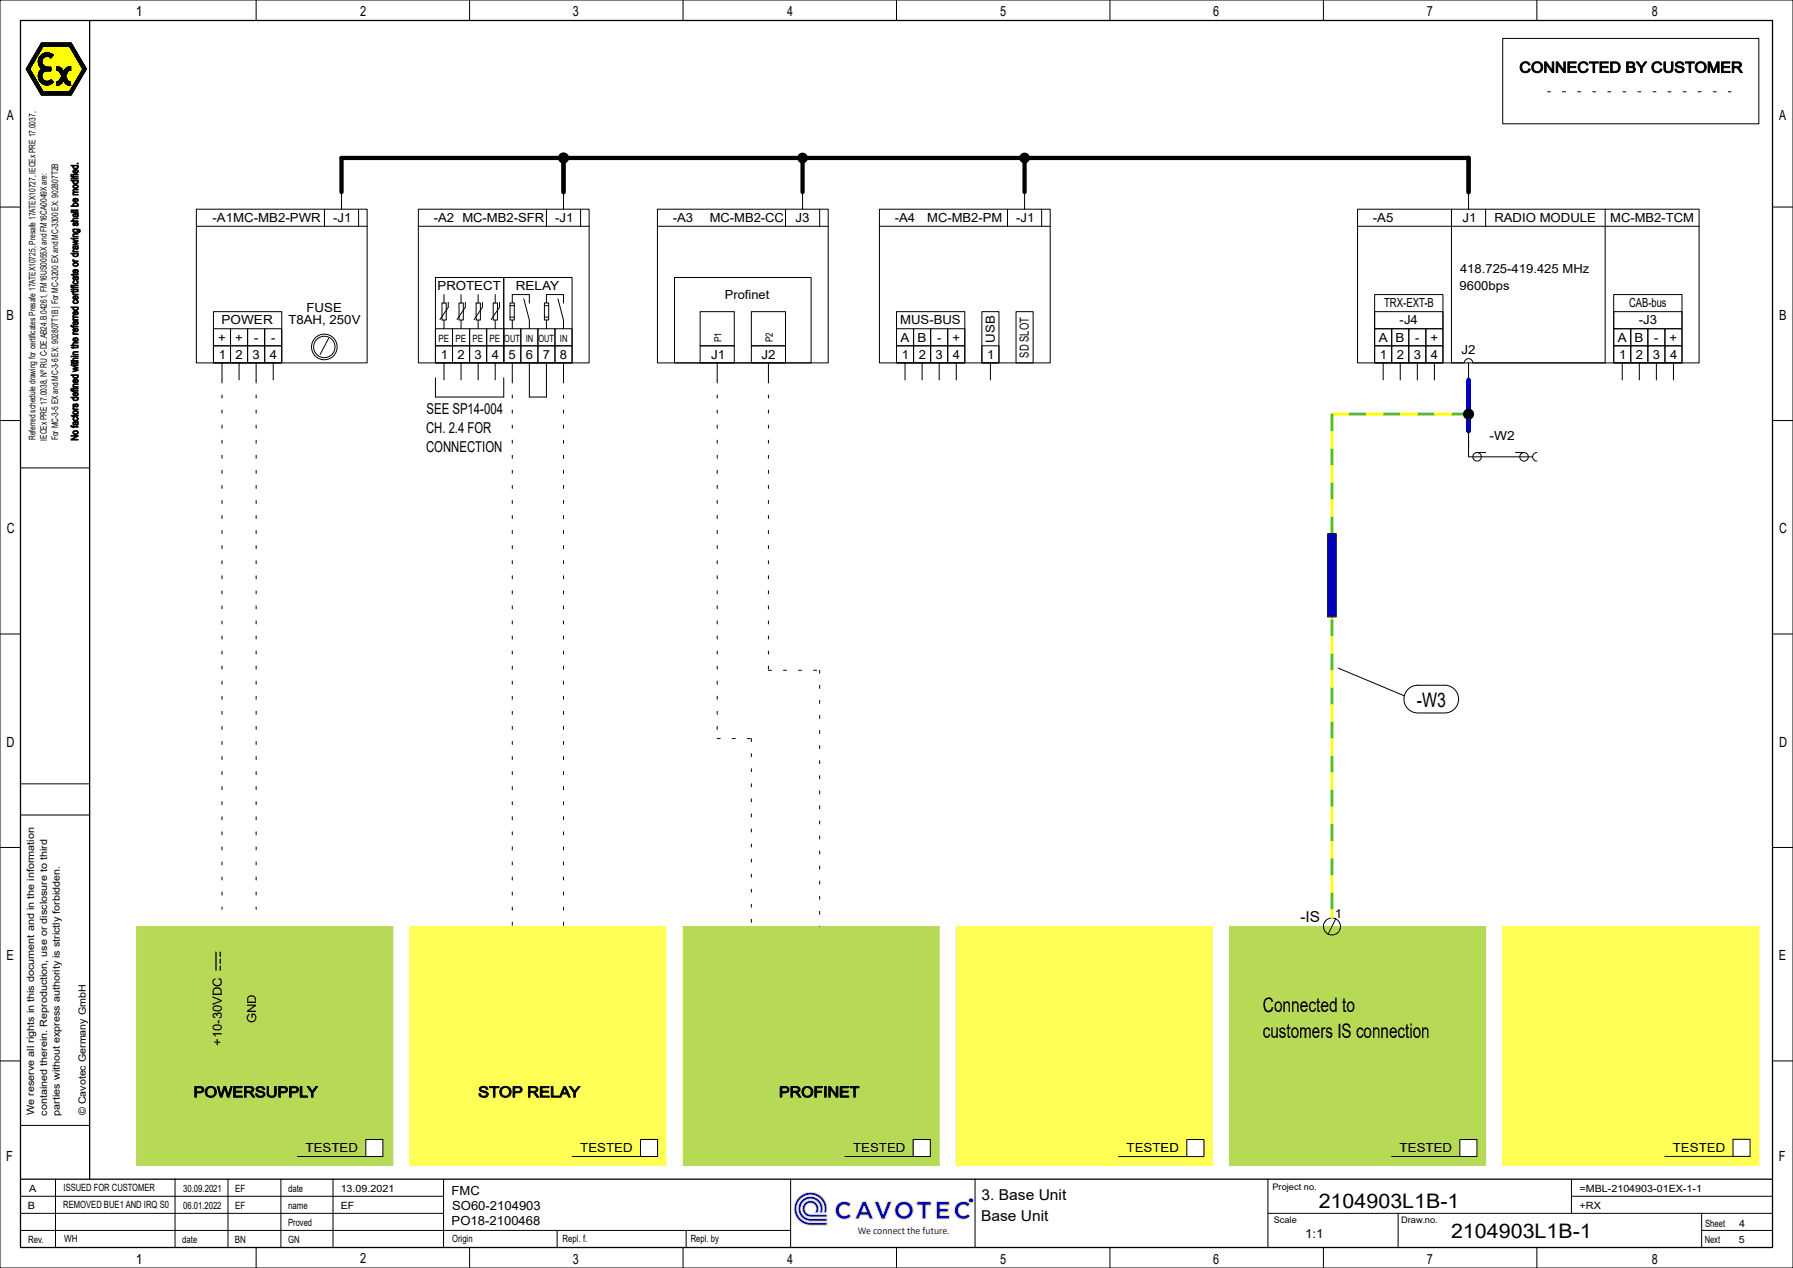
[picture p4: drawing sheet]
<svg xmlns="http://www.w3.org/2000/svg" width="420mm" height="297mm" viewBox="0 0 420 297" stroke-linecap="round" stroke-linejoin="round" font-family="sans-serif">
<g fill="#b6da55" stroke="#b6da55" stroke-width=".23">
<path d="M32 217h60v56h-60z" fill-rule="evenodd"/>
<path d="M160 217h60v56h-60z" fill-rule="evenodd"/>
<path d="M288 217h60v56h-60z" fill-rule="evenodd"/>
</g>
<g fill="#ff5" stroke="#ff5" stroke-width=".23">
<path d="M96 217h60v56h-60z" fill-rule="evenodd"/>
<path d="M224 217h60v56h-60z" fill-rule="evenodd"/>
<path d="M352 217h60v56h-60z" fill-rule="evenodd"/>
</g>
<path d="M85.7 266.9h4v4h-4z" fill-rule="evenodd" fill="#fff" stroke="#000" stroke-width=".23"/>
<path d="M69.7 270.9h16.3" fill="none" stroke="#000" stroke-width=".23"/>
<path d="M150 266.9h4v4h-4z" fill-rule="evenodd" fill="#fff" stroke="#000" stroke-width=".23"/>
<path d="M134 270.9h16" fill="none" stroke="#000" stroke-width=".23"/>
<path d="M213.9 266.9h4v4h-4z" fill-rule="evenodd" fill="#fff" stroke="#000" stroke-width=".23"/>
<path d="M197.9 270.9h16" fill="none" stroke="#000" stroke-width=".23"/>
<path d="M278 266.9h4v4h-4z" fill-rule="evenodd" fill="#fff" stroke="#000" stroke-width=".23"/>
<path d="M262 270.9h16" fill="none" stroke="#000" stroke-width=".23"/>
<path d="M342 266.9h4v4h-4z" fill-rule="evenodd" fill="#fff" stroke="#000" stroke-width=".23"/>
<path d="M326 270.9h16" fill="none" stroke="#000" stroke-width=".23"/>
<path d="M405.9 266.9h4v4h-4z" fill-rule="evenodd" fill="#fff" stroke="#000" stroke-width=".23"/>
<path d="M389.9 270.9h16" fill="none" stroke="#000" stroke-width=".23"/>
<g fill="#000080" stroke="#e0e0e0" stroke-width=".23">
<path d="M202 281.4h.9l1.7 4.1h-.9l-.4-.9h-1.7l-.4 .9h-.9z" fill-rule="evenodd"/>
<path d="M196.4 281.9a2.29 2.29 0 0 1 3 .1l-.6 .7a1.26 1.26 0 0 0-1.8-.1 1.26 1.26 0 0 0 0 1.8 1.26 1.26 0 0 0 1.8-.1l.6 .6a2.13 2.13 0 0 1-3.1 .1 2.13 2.13 0 0 1 .1-3.1z" fill-rule="evenodd"/>
<circle cx="211.8" cy="283.5" r="2.14"/>
</g>
<path d="M202.4 282.5l.6 1.3h-1.1z" fill="#fff" stroke="#e0e0e0" stroke-width=".23"/>
<g fill="#000080" stroke="#e0e0e0" stroke-width=".23">
<path d="M204.8 281.5h1l1.1 2.8 1-2.8h1l-1.7 4h-.7z" fill-rule="evenodd"/>
<path d="M214.8 281.5h3.3v.8h-1.2v3.2h-.9v-3.2h-1.2z" fill-rule="evenodd"/>
<path d="M219.3 281.5h3.1v.8h-2.2v.8h1.9v.8h-1.9v.8h2.2v.8h-3.1z" fill-rule="evenodd"/>
</g>
<circle cx="211.7" cy="283.5" r="1.26" fill="#fff" stroke="#e0e0e0" stroke-width=".23"/>
<g fill="#000080" stroke="#e0e0e0" stroke-width=".23">
<path d="M224.3 281.9a2.29 2.29 0 0 1 3 .1l-.6 .7a1.26 1.26 0 0 0-1.8-.1 1.26 1.26 0 0 0 0 1.8 1.26 1.26 0 0 0 1.8-.1l.6 .6a2.13 2.13 0 0 1-3.1 .1 2.13 2.13 0 0 1 .1-3.1z" fill-rule="evenodd"/>
<path d="M188.5 281.7a1.95 1.95 0 0 1 2.5-.1 1.95 1.95 0 0 1 .5 2.5h-.8a1.3 1.3 0 0 0-.1-2.1 1.3 1.3 0 0 0-2 .8 1.3 1.3 0 0 0 1.3 1.6h3.9v.7h-3.9a1.95 1.95 0 0 1-1.8-1.2 1.95 1.95 0 0 1 .4-2.2z" fill-rule="evenodd"/>
<path d="M187.9 281a2.92 2.92 0 0 1 3.6-.3 2.92 2.92 0 0 1 1.1 3.4h-.7a2.28 2.28 0 0 0-1.4-3.2 2.28 2.28 0 0 0-2.9 1.9 2.28 2.28 0 0 0 2.3 2.6h3.9v.6h-3.9a2.92 2.92 0 0 1-2.8-1.8 2.92 2.92 0 0 1 .8-3.2z" fill-rule="evenodd"/>
<path d="M187.2 280.3a3.9 3.9 0 0 1 4.7-.5 3.9 3.9 0 0 1 1.7 4.3h-.7a3.2 3.2 0 0 0-2.4-4.1 3.2 3.2 0 0 0-3.8 2.8 3.2 3.2 0 0 0 3.2 3.5h3.9v.7h-3.9a3.9 3.9 0 0 1-3.6-2.5 3.9 3.9 0 0 1 .9-4.2z" fill-rule="evenodd"/>
</g>
<path d="M4.8 4.8h410.4v287.4h-410.4zM21 4.8v271.4M50.6 223v4.2M51.6 226.3v.9M51.6 224.6v1M51.6 223v1M4.8 276.2h410.4" fill="none" stroke="#000" stroke-width=".3"/>
<g fill="none" stroke="#000" stroke-width=".23">
<path d="M0 0h420v297h-420zM60 0v4.8M110 0v4.8M160 0v4.8M210 0v4.8M260 0v4.8M310 0v4.8M352 9h60v20h-60zM360 0v4.8M0 48.5h4.8M46 49h40v36h-40zM46 53h40"/>
<path d="M76 49v4M80 45v4M84 49v4M206 49h40v36h-40zM206 53h40M236 49v4M240 45v4M244 49v4M318 49h80v36h-80zM318 53h80M340 49v36h3a1 1 0 0 1 1-1 1 1 0 0 1 1 1h31v-36M344 45v4"/>
<path d="M348 49v4M415.2 48.5h4.8M50 73h16v12h-16zM50 77h4v4h-4zM54 77h4v4h-4zM58 77h4v4h-4zM62 77h4v4h-4zM77 79.3l-2 3.7M210 73h16v12h-16zM210 77h4v4h-4zM214 77h4v4h-4zM218 77h4v4h-4z"/>
<path d="M222 77h4v4h-4zM230 73h4v12h-4zM238 73h4v12h-4zM322 69h16v16h-16zM322 73h16v4h-16zM322 77h4v4h-4zM326 77h4v4h-4zM330 77h4v4h-4zM334 77h4v4h-4zM378 69h16v16h-16zM378 73h16v4h-16zM378 77h4v4h-4z"/>
<path d="M382 77h4v4h-4zM386 77h4v4h-4zM390 77h4v4h-4zM0 98.5h4.8M50 81h4v4h-4zM52 85v4M54 81h4v4h-4zM56 85v4M58 81h4v4h-4zM60 85v4M62 81h4v4h-4zM64 85v4"/>
<path d="M102 88.5v4.5h16v-4.5M210 81h4v4h-4zM212 85v4M214 81h4v4h-4zM216 85v4M218 81h4v4h-4zM220 85v4M222 81h4v4h-4zM224 85v4M230 81h4v4h-4zM232 85v4M322 81h4v4h-4z"/>
<path d="M324 85v4M326 81h4v4h-4zM328 85v4M330 81h4v4h-4zM332 85v4M334 81h4v4h-4zM336 85v4M344 85v4M378 81h4v4h-4zM380 85v4M382 81h4v4h-4zM384 85v4"/>
<path d="M386 81h4v4h-4zM388 85v4M390 81h4v4h-4zM392 85v4M415.2 98.5h4.8M4.8 109.6h16.2M0 148.5h4.8M313.5 156.5l15.5 6.5M415.2 148.5h4.7M0 198.5h4.8M4.8 190.9h16.2M4.8 183.6h16.2"/>
<path d="M415.2 198.5h4.8M0 248.5h4.8M415.2 248.5h4.8M4.8 263.6h16.2M13 276.2v15.8M41 276.1v16M53.4 276.2v16M65.8 276.2v16M78 276.2v16M103.9 276.2v16M185.2 276.2v16M228.4 276.2v16"/>
<path d="M297 276.2v16M368.1 276.2v8M4.8 284.2h99.1M4.8 288.2h180.4M4.8 280.2h99.1M60 292.2v4.8M110 292.2v4.8M130.5 288.2v4M160 292.2v4.8M160.7 288.2v4M210 292.2v4.8M260 292.2v4.8"/>
<path d="M297 284.2h118.2M310 292.2v4.8M327.5 284.2v8M360 292.2v4.8M368.1 280.2h47.1M398.6 284.2v8M398.6 288.2h16.6"/>
<circle cx="76" cy="81.3" r="3"/>
<circle cx="76" cy="81.3" r="2.51"/>
</g>
<path d="M362.5 21.5h43M52 89v124M60 89v124M168 89v84M180 89v68M192 157v60M176 173v44" fill="none" stroke="#000" stroke-width=".23" stroke-dasharray=".7 2.8"/>
<path d="M344 89v12" fill="none" stroke="#00f" stroke-width="1.1"/>
<path d="M80 37v8M132 37h212M188 37v8M240 37v8" fill="none" stroke="#000" stroke-width="1"/>
<path d="M344 37v8" fill="none" stroke="#000" stroke-width="1.1"/>
<g fill="none" stroke="#00b600" stroke-width=".23">
<path d="M316 97h4M316 97.1h4M316 96.9h4M316 96.8h4M316 97.2h4M324 97h4M324 97.1h4M324 96.9h4M324 96.8h4M324 97.2h4M332 97h4M332 97.1h4"/>
<path d="M332 96.9h4M332 96.8h4M332 97.2h4M340 97h4M340 97.1h4M340 96.9h4M340 96.8h4M340 97.2h4"/>
</g>
<g fill="none" stroke="#ff0" stroke-width=".23">
<path d="M312 97h4M312 97.1h4M312 96.9h4M312 96.8h4M312 97.2h4M320 97h4M320 97.1h4M320 96.9h4M320 96.8h4M320 97.2h4M328 97h4M328 97.1h4"/>
<path d="M328 96.9h4M328 96.8h4M328 97.2h4M336 97h4M336 97.1h4M336 96.9h4M336 96.8h4M336 97.2h4"/>
</g>
<path d="M158 65h32v20h-32z" fill-rule="evenodd" fill="#fff" stroke="#000" stroke-width=".23"/>
<g fill="none" stroke="#000" stroke-width=".23">
<path d="M6.1 16.2l3.6 6.1M6.5 16.8l.6-.5-.6 .6M6.9 17.6l.6-.6-.5 .6M7 16.2l-.5 .5M7 16.1l-.6 .6M7 16.2l-.5 .6M7 17.7l.5-.6-.5 .6M7.1 16.4l-.5 .6 .6-.5M7.2 16.5l-.6 .5M7.2 15.8l-.8 .8M7.2 16.6l-.5 .5M7.2 16.6l-.5 .6"/>
<path d="M7.3 15.7l-.9 .9M7.3 16.7l-.6 .5 .6-.5M7.3 16.7l-.5 .6M7.4 16.8l-.6 .6M7.4 16.9l-.5 .5M7.4 16.9l-.5 .6 .6-.5M7.5 18.6l.6-.6-.5 .6M7.5 15.2l-1.2 1.3 1.1-1M7.6 17.2l-.5 .6M7.6 18.7l.5-.6-.5 .6M7.6 17.3l-.5 .5M7.7 17.3l-.6 .6"/>
<path d="M7.7 17.4l-.5 .6 .5-.5M7.7 14.9l-1.5 1.5 1.4-1.3M7.8 17.5l-.6 .5M7.8 17.5l-.5 .6M7.8 17.6l-.5 .6M7.8 17.7l-.5 .5M7.9 14.6l-1.7 1.7M7.9 17.7l-.5 .6M7.9 17.8l-.5 .6M8 17.9l-.6 .5M8 17.9l-.5 .6M8 18l-.5 .5"/>
<path d="M8.1 14.3l-1.9 1.9 1.8-1.7M8.2 14.1l-2.1 2.1M8.2 18.2l-.5 .6M8.2 19.7l.5-.6-.5 .6M8.2 18.3l-.5 .5M8.2 18.3l-.5 .6M8.3 18.4l-.5 .6M8.3 18.5l-.5 .5M8.3 13.8l-2.1 2.2M8.4 18.5l-.6 .6M8.4 18.6l-.5 .5M8.4 13.7l-2 2"/>
<path d="M8.4 18.7l-.5 .5M8.5 18.7l-.5 .6 .5-.5M8.5 13.5l-2 2.1M8.5 18.9l-.5 .5M8.6 18.9l-.5 .6M8.6 19l-.5 .5M8.7 19.1l-.5 .5M8.7 13.2l-2.1 2.2M8.8 19.2l-.6 .6M8.8 13.1l-2.1 2M8.8 19.3l-.5 .5M8.8 19.3l-.5 .6"/>
<path d="M8.8 19.4l-.5 .5M8.9 12.9l-2.1 2.1M8.9 19.5l-.5 .5M8.9 19.5l-.5 .6M9 19.6l-.5 .5M9 19.6l-.5 .6M9 12.6l-2.1 2.2M9 17.2l1.6-1.6-1.6 1.7M9.1 19.7l-.6 .6 .6-.5M9.1 19.8l-.5 .6M9.1 12.5l-2 2M9.1 19.9l-.5 .6"/>
<path d="M9.2 18.7l.6-.7-.6 .7M9.2 15.3l.6-.6-.6 .7M9.2 20l-.5 .5M9.2 12.3l-2 2.1M9.4 12l-2.1 2.2M9.5 11.9l-2.1 2M9.6 11.7l-2.1 2.1M9.7 10.1h.1M9.7 11.4l-2.1 2.2M9.8 17.8l-.7 .7M9.8 14.4l-.7 .8M9.8 14.4l-.7 .7"/>
<path d="M9.8 17.8l-.7 .8M9.8 14.5l-.7 .8M9.8 17.9l-.7 .7M9.8 17.6l-.7 .9M9.8 14.2l-.7 .9M9.8 14.6l-.7 .7M9.8 17.6l-.8 .8M9.8 10.1l-.3 .3M9.8 11.3l-2 2M9.8 14.2l-.8 .8M9.8 17.5l-.8 .8M9.9 18.1l-.7 .7"/>
<path d="M9.9 14.1l-.9 .8M9.9 14.8l-.7 .7M9.9 18.2l-.7 .7M9.9 14.9l-.6 .6M9.9 10.1l-.5 .5M9.9 18.3l-.6 .6M9.9 14.9l-.6 .7M9.9 18.3l-.6 .7M9.9 17.3l-.9 1M9.9 11.1l-2 2.1M9.9 13.9l-.9 1M9.9 15l-.6 .6"/>
<path d="M10 18.4l-.7 .6M10 10.1l-.7 .6M10 12.6l-.8 .8M10 15l-.7 .7M10 18.4l-.6 .6M10 17.2l-1 1M10 15.1l-.6 .6 .7-.5M10 18.5l-.6 .6M10 18.5l-.6 .7M10.1 18.6l-.6 .6 .6-.6-.5 .7M10.1 10.1l-1 .9M10.1 12.6l-.9 .9"/>
<path d="M10.1 10.8h6.2l3.1 5.4-3.1 5.3h-6.2l-3.1-5.3zM10.1 15.3l-.5 .6M10.1 10.1l-1.1 1.1M10.2 15.3l-.6 .6M10.2 18.7l-.6 .6 .6-.6M10.2 10.1l-1.2 1.2M10.3 15.4l-.6 .6M10.3 18.8l-.6 .6M10.3 12.5l-1.2 1.2M10.3 10.1l-1.5 1.5M10.4 15.5l-.6 .6M10.4 18.9l-.6 .6"/>
<path d="M10.4 10.1l-1.7 1.7M10.4 12.5l-1.4 1.3M10.4 15.5l-1.1 1.1M10.5 10.1l-1.9 1.8M10.5 15.5l-1.3 1.3M10.5 18.9l-.6 .6 .6-.6M10.5 12.4l-1.5 1.5M10.5 15.6l-1.4 1.3M10.5 10.1l-2 2M10.6 15.6l-1.5 1.5M10.6 19l-.7 .6M10.7 10.1l-2.4 2.3"/>
<path d="M10.7 12.4l-1.7 1.7M10.7 19l-.7 .6M10.7 19l-.6 .7M10.7 10.1l-2.5 2.4M10.8 15.7l-1.8 1.8M10.8 10.1l-2.6 2.6M10.8 12.4l-1.8 1.8M10.8 19l-.7 .7M10.9 19.1l-.7 .6M10.9 15.7l-1.9 1.9M10.9 10.1l-2.9 2.9M10.9 12.4l-1.9 1.9"/>
<path d="M11 10.1l-.8 .7M11 15.7l-2 2M11 12.4l-2 2M11 10.1l-.7 .7M11 15.7l-2 2.1M11.1 12.4l-2.1 2.1M11.1 15.7a1.26 1.26 0 0 1-1.2-1.7 1.26 1.26 0 0 1 2-.4l.6-.6a2.08 2.08 0 0 0-3 .1 2.08 2.08 0 0 0 .3 3 2.06 2.06 0 0 0-.4 3 2.06 2.06 0 0 0 3.1 .1l-.6-.5a1.24 1.24 0 0 1-2-.4 1.24 1.24 0 0 1 1.2-1.7M11.1 15.7h.8v.9M11.1 16.6h.8M11.1 15.7l-2.1 2.2M11.1 19.1l-.8 .7 .7-.7M11.2 15.7l-2.2 2.2"/>
<path d="M11.2 10.1l-.8 .7M11.2 12.4l-2.2 2.2M11.2 19l-.8 .8M11.2 10.1l-.7 .7M11.3 19l-.8 .8M11.3 15.7l-2.3 2.3M11.3 10.1l-.7 .7M11.3 12.4l-2.3 2.3M11.3 15.7l-2.3 2.4M11.4 12.4l-2.4 2.4M11.4 15.7l-1 1.1M11.4 10.1l-.8 .7"/>
<path d="M11.4 19.9l.8-.9-.8 .9M11.5 19l-1 .8M11.5 12.4l-1 .9M11.5 10.1l-.8 .7M11.5 12.4l-.8 .9M11.5 15.7l-1 1M11.5 10.1l-.7 .7M11.6 12.4l-.8 .8M11.6 18.9l-1 1M11.6 15.7l-.9 .9M11.7 15.7l-.9 .9M11.7 10.1l-.8 .7"/>
<path d="M11.7 12.5l-.9 .7M11.7 13.4l.6-.6-.5 .6M11.7 12.5l-.7 .7M11.7 18.8l-1 1.1M11.7 10.1l-.7 .7M11.8 12.5l-.8 .7M11.8 15.7l-.9 .9M11.8 10.1l-.7 .7M11.8 13.5l.6-.6-.6 .6M11.8 15.7l-.8 .9M11.9 12.5l-.8 .7M11.9 12.5l-.7 .7 .7-.6"/>
<path d="M11.9 15.7l-.8 .9M11.9 10.1l-.8 .7M11.9 15.8l-.8 .8M11.9 15.9l-.6 .7M11.9 16l-.6 .6M11.9 16l-.5 .6M11.9 16.2l-.4 .4M11.9 16.2l-.3 .4M11.9 16.3l-.3 .3M11.9 16.4l-.1 .2M11.9 16.5l-.1 .1M11.9 16.6h.1"/>
<path d="M11.9 18.7l-1.2 1.2M12 10.1l-.8 .7M12 18.8l-1.2 1.1M12 18.8l-1.1 1.1M12 12.6l-.7 .6M12 10.1l-.7 .7M12 18.8l-1 1.1M12.1 12.6l-.7 .7M12.1 10.1l-.7 .7M12.1 18.9l-1 1M12.1 12.6l-.6 .7M12.1 18.9l-.9 1"/>
<path d="M12.2 18.9l-1 1M12.2 12.7l-.7 .6M12.2 12.7l-.6 .6M12.2 10.1l-.8 .7M12.3 12.7l-.7 .7M12.3 10.1l-.7 .7M12.3 19.1l-.8 .7M12.4 10.1l-.8 .7M12.4 19.1l-.7 .7M12.4 19.2l-.6 .5M12.4 19.2l-.4 .4M12.5 19.2l-.3 .3"/>
<path d="M12.5 10.1l-.8 .7M12.5 12.9l-.6 .6M12.5 10.1l-.7 .7M12.6 10.1l-.7 .7M12.7 10.1l-.8 .7M12.8 10.1l-.7 .7M12.9 10.1l-.8 .7M13 10.1l-.8 .7M13 10.1l-.7 .7M13.1 10.1l-.7 .7M13.2 10.1l-.8 .7M13.3 10.1l-.7 .7"/>
<path d="M13.3 16l.4-.3-.4 .4M13.3 16.4l.6-.7-.6 .7M13.3 19.2h-.1M13.3 15.6v.1M13.4 10.1l-.8 .7M13.4 19.1l-.1 .2M13.5 15.6l-.2 .2M13.5 10.1l-.8 .7M13.5 19.1l-.2 .3M13.5 15.6l-.2 .3M13.5 10.1l-.7 .7M13.6 15.6l-.3 .3"/>
<path d="M13.6 10.1l-.7 .7M13.7 10.1l-.8 .7M13.7 16.6l.6-.6-.6 .6M13.8 15.7l-.5 .5M13.8 10.1l-.8 .7M13.9 10.1l-.8 .7M13.9 15.7l-.6 .6M13.9 10.1l-.7 .7M14 15.8l-.7 .7M14.1 10.1l-.8 .7M14.1 15.8l-.7 .7M14.1 10.1l-.7 .7"/>
<path d="M14.1 15.9l-.6 .6M14.1 17.2l.7-.7-.6 .7M14.2 15.9l-.7 .6M14.2 10.1l-.7 .7M14.2 15.9l-.6 .6M14.3 10.1l-.8 .7M14.4 10.1l-.8 .7M14.4 16l-.6 .6M14.4 16.1l-.6 .6M14.4 10.1l-.7 .7M14.4 16.1l-.5 .6M14.5 16.1l-.6 .7"/>
<path d="M14.5 17.9l-.6 1-.7 .3 .1 .8M14.5 16.2l-.6 .6M14.6 10.1l-.8 .7M14.6 16.2l-.6 .6M14.6 16.3l-.6 .6M14.6 10.1l-.7 .7M14.6 19.3l-.4 .4M14.6 16.3l-.6 .7 .7-.6M14.7 10.1l-.7 .7M14.7 16.4l-.6 .7 .6-.6M14.8 19l-.9 .9M14.8 18.9l-1 1"/>
<path d="M14.8 10.1l-.8 .7M14.8 16.7l-.6 .6M14.9 16.8l-.6 .6M14.9 10.1l-.8 .7M14.9 18.8l.6-.6-.6 .7M14.9 10.1l-.7 .7M15 18.9l.6-.6-.6 .7M15.1 10.1l-.8 .7M15.1 10.1l-.7 .7M15.1 19.3l.6-.6-.6 .6M15.2 10.1l-.7 .7M15.4 17.9l.4 .9"/>
<path d="M15.4 17.9l-2.1 2.1M15.4 17.8l-2.1 2.1M15.4 10.1l-.8 .7M15.4 18l-2 2M15.4 17.7l-2.1 2.1M15.4 10.1l-.7 .7M15.4 19.6l.7-.5-.6 .6M15.4 18.1l-1.9 1.9M15.5 17.6l-2.2 2.2M15.5 18.1l-1.8 1.9M15.5 10.1l-.7 .7M15.6 17.3l-2.3 2.4"/>
<path d="M15.6 15.9l-.5 .4M15.6 18.4l-.6 .7M15.6 10.1l-.8 .7M15.6 17.2l-2.3 2.4M15.6 18.5l-.6 .6M15.7 18.5l-.6 .6M15.7 10.1l-.7 .7M15.7 18.6l-.6 .6M15.7 17.1l-2.4 2.4M15.7 15.8l-.6 .7M15.8 10.1l-.8 .7M15.8 18.7l-.6 .7 .6-.6"/>
<path d="M15.8 18.8l.3 .3 .4 .1M15.8 16.9l-2.5 2.6M15.8 18.9l-.5 .5M15.9 15.8l-.9 .8M15.9 18.9l-.6 .6M15.9 10.1l-.8 .7M15.9 19l-.6 .5M15.9 10.1l-.7 .7M16 19l-.6 .6M16 10.1l-.7 .7M16.1 15.7l-1.8 1.7M16.1 10.8l.6-.6-.5 .6"/>
<path d="M16.1 10.1l-.8 .7M16.1 15.7l-1.8 1.8M16.2 19.1l-.7 .6 .8-.6-.6 .7M16.2 10.1l-.7 .7M16.2 15.6l-1.9 1.9M16.3 10.1l-.8 .7M16.4 19.2l-.7 .6M16.4 10.1l-.8 .7M16.4 15.6l-2 2 2-2M16.4 10.1l-.7 .7M16.5 19.2l-.8 .6M16.5 15.6l-2.1 2.1"/>
<path d="M16.5 19.2l.1 .8a1.88 1.88 0 0 1-1.8-1.2 1.64 1.64 0 0 1-1.5 1.2M16.5 19.2l-.7 .7M16.5 10.1l-.7 .7M16.5 19.3l-.6 .6M16.5 19.4l-.5 .5M16.5 19.5l-.4 .5M16.5 19.6l-.4 .4M16.5 19.7l-.3 .3M16.5 19.7l-.2 .3M16.5 19.8l-.2 .2M16.5 11.3l.6-.5-.5 .5M16.5 19.9l-.1 .1"/>
<path d="M16.6 20h-.1M16.6 15.6l-2.1 2.2 2.1-2.1M16.6 15.6a1.73 1.73 0 0 0-1.7 1.2 1.64 1.64 0 0 0-1.6-1.2v.9l.6 .3 .6 1.1M16.6 15.6v.9l-.7 .3-.5 1.1M16.6 15.8l-2.1 2.1M16.6 15.9l-2.3 2.3M16.6 16l-2.4 2.4M16.6 16.1l-2.6 2.5M16.6 16.1l-.5 .5M16.6 16.3l-.3 .2M16.6 16.3l-.2 .2M16.6 16.4l-.1 .1"/>
<path d="M16.6 10.1l-.8 .7M16.7 10.1l3.5 6.1M16.7 10.1h-7l-3.6 6.1M16.7 10.1l-.7 .7M16.8 11.7l.5-.5-.5 .6M16.8 10.3l-.5 .5M16.8 10.4l-.5 .5 .6-.5M16.9 10.5l-.5 .5M16.9 10.5l-.5 .6M17 10.6l-.5 .5M17 10.6l-.5 .6M17 10.7l-.5 .6"/>
<path d="M17.1 10.8l-.5 .6M17.1 12.3l.6-.5-.5 .5M17.2 10.9l-.6 .6M17.2 11l-.5 .5M17.2 11l-.5 .6M17.3 11.1l-.6 .5M17.3 11.1l-.5 .6M17.4 11.3l-.6 .5M17.4 11.4l-.5 .5 .6-.5M17.5 11.5l-.5 .5M17.5 11.5l-.5 .6M17.6 11.6l-.6 .5"/>
<path d="M17.6 11.6l-.5 .6M17.6 11.7l-.5 .5M17.7 11.8l-.5 .6M17.7 13.3l.5-.6-.5 .6M17.8 11.9l-.6 .5 .6-.4M17.8 12l-.5 .6M17.8 12.1l-.5 .5M17.8 13.5l.6-.5-.5 .6M17.9 12.1l-.6 .5M17.9 12.1l-.5 .6M17.9 12.2l-.5 .6M17.9 13.6l.6-.5-.6 .6"/>
<path d="M18 12.3l-.6 .5M18 12.3l-.5 .6 .6-.5M18 19.9l-2.3 2.4M18.1 12.5l-.6 .5M18.1 12.5l-.5 .6M18.1 19.8l-2.4 2.5M18.1 12.6l-.5 .5M18.2 12.6l-.6 .6M18.2 12.7l-.5 .5M18.2 19.6l-2.6 2.7M18.3 12.8l-.5 .6 .5-.5M18.3 19.5l-2.8 2.8"/>
<path d="M18.4 12.9l-.6 .6M18.4 17.9l1.8-1.8-1.9 1.9M18.4 14.5l.6-.5-.5 .6M18.5 19.2l-2.1 2.2M18.5 13.2l-.5 .6M18.5 14.6l.5-.5-.5 .6M18.5 13.3l-.5 .5 .6-.5M18.6 19l-2.1 2.1M18.6 13.3l-.5 .6 .5-.5M18.7 18.9l-2.1 2M18.7 17.4l1.4-1.4-1.6 1.7M18.7 13.5l-.6 .5"/>
<path d="M18.7 13.5l-.5 .6M18.7 13.6l-.5 .5M18.8 13.6l-.6 .6M18.8 13.7l-.5 .5M18.8 13.7l-.5 .6M18.8 18.6l-2.1 2.2M18.8 13.8l-.5 .5M18.9 13.8l-.5 .6M18.9 13.9l-.5 .5M18.9 18.4l-2 2.1M18.9 13.9l-.5 .6M19 18.3l-2 2"/>
<path d="M19 15.5l.5-.5-.4 .6M19.1 14.2l-.5 .5M19.1 14.3l-.5 .5M19.2 14.3l-.5 .6 .5-.5M19.2 18l-2.1 2.2M19.2 14.5l-.5 .5M19.3 14.5l-.5 .6M19.3 17.8l-2.1 2.1M19.3 14.6l-.5 .5M19.4 14.7l-.6 .5M19.4 17.7l-2.1 2M19.4 16.1l.5-.5-.6 .8"/>
<path d="M19.4 14.7l-.5 .6M19.4 14.8l-.5 .5M19.4 14.8l-.5 .6M19.5 14.9l-.5 .5M19.5 14.9l-.5 .6M19.5 17.4l-2.1 2.2M19.6 15.1l-.5 .5M19.6 17.2l-2 2M19.7 15.2l-.6 .5M19.7 15.2l-.5 .6M19.7 17.1l-2 2M19.7 15.3l-.5 .5"/>
<path d="M19.8 15.3l-.6 .6 .6-.5M19.8 15.4l-.5 .6M19.8 15.5l-.5 .6M19.9 15.6l-.5 .5M19.9 16.8l-2.1 2.1M20 16.6l-2.1 2M20 15.7l-.8 .8M20 15.8l-.9 .9M20 15.8l-1.1 1.2M20.1 16.5l-2.1 2M20.1 15.9l-1.3 1.2M20.1 15.9l-1.4 1.4"/>
<path d="M20.2 16.2l-2.1 2.1M20.2 16.2l-3.5 6.1M8.8 20.7l.5-.6-.5 .6M9.2 20l-.5 .6M9.3 20.2l-.5 .6M9.3 21.7l.6-.6-.5 .6M9.4 20.3l-.6 .5 .6-.5M9.4 20.4l-.5 .5M9.5 20.4l-.6 .6M9.5 20.5l-.5 .5M9.5 20.5l-.5 .6M9.5 22l.6-.5-.5 .6"/>
<path d="M9.6 20.6l-.6 .5M9.6 20.6l-.5 .6M9.6 20.7l-.5 .6 .6-.5M9.7 22.3h7M9.7 20.8l-.5 .6M9.7 20.9l-.5 .6M9.8 21l-.6 .5M9.8 21l-.5 .5M9.8 21l-.5 .6M9.9 21.2l-.5 .6 .6-.5M10 21.3l-.5 .6M10 21.4l-.5 .5"/>
<path d="M10.1 21.4l-.6 .6M10.2 21.5l-.6 .6M10.3 21.5l-.7 .7 .7-.7M10.5 21.5l-.8 .7M10.5 21.5l-.7 .8M10.6 21.5l-.7 .8M10.7 21.5l-.8 .8M10.8 21.5l-.7 .8M11 21.5l-.8 .8M11 21.5l-.7 .8M11.1 21.5l-.7 .8M11.2 21.5l-.8 .8"/>
<path d="M11.3 21.5l-.7 .8M11.5 21.5l-.8 .8M11.5 21.5l-.7 .8M11.6 21.5l-.7 .8M11.7 21.5l-.8 .8M11.8 21.5l-.8 .8M11.8 21.5l-.7 .8M11.9 21.5l-.7 .8M12 21.5l-.8 .8M12.1 21.5l-.7 .8M12.2 21.5l-.8 .8M12.3 21.5l-.8 .8"/>
<path d="M12.4 21.5l-.8 .8M12.4 21.5l-.7 .8M12.5 21.5l-.7 .8M12.6 21.5l-.7 .8M12.7 21.5l-.8 .8M12.8 21.5l-.8 .8M12.9 21.5l-.8 .8M12.9 21.5l-.7 .8M13 21.5l-.7 .8M13.1 21.5l-.7 .8M13.2 21.5l-.8 .8M13.2 21.5l-.7 .8"/>
<path d="M13.4 21.5l-.8 .8M13.4 21.5l-.7 .8M13.5 21.5l-.7 .8M13.6 21.5l-.8 .8M13.7 21.5l-.8 .8M13.7 21.5l-.7 .8M13.9 21.5l-.8 .8M13.9 21.5l-.7 .8M14 21.5l-.7 .8M14.1 21.5l-.8 .8M14.2 21.5l-.7 .8M14.4 21.5l-.8 .8"/>
<path d="M14.4 21.5l-.7 .8M14.5 21.5l-.7 .8M14.6 21.5l-.8 .8M14.7 21.5l-.7 .8M14.8 21.5l-.7 .8M14.9 21.5l-.8 .8M15 21.5l-.7 .8M15.1 21.5l-.8 .8M15.2 21.5l-.8 .8M15.2 21.5l-.7 .8M15.3 21.5l-.7 .8M15.4 21.5l-.8 .8"/>
<path d="M15.5 21.5l-.7 .8M15.6 21.5l-.8 .8M15.7 21.5l-.8 .8M15.8 21.5l-.8 .8M15.8 21.5l-.7 .8M15.9 21.5l-.7 .8M16 21.5l-.7 .8M16.1 21.5l-.8 .8M16.2 21.5l-.8 .8M16.7 22.2v.1M16.8 22.1l-.2 .2M17 21.8l-.5 .5"/>
<path d="M17.1 21.6l-.7 .7M17.1 21.5l-.8 .8M17.3 21.2l-1.1 1.1M17.4 21l-1.2 1.3M17.5 20.8l-1.4 1.5M17.7 20.5l-1.7 1.8M17.8 20.4l-1.9 1.9M17.9 20.2l-2.1 2.1M98 49h40v36h-40zM98 53h40M128 49v4M132 45v4"/>
<path d="M136 49v4M154 49h40v36h-40zM154 53h40M184 49v4M188 45v4M192 49v4M102 65h16v20h-16zM102 77h4v4h-4zM103.5 71h1v4h-1zM104 69v2M104 75v2M105 72l-1.9 2.8"/>
<path d="M105 70.8v1.2M106 77h4v4h-4zM107.5 71h1v4h-1zM108 69v2M108 75v2M109 72l-1.9 2.8M109 70.8v1.2M110 77h4v4h-4zM111.5 71h1v4h-1zM112 69v2M112 75v2M113 72l-1.9 2.8"/>
<path d="M113 70.8v1.2M114 77h4v4h-4zM115.5 71h1v4h-1zM116 69v2M116 75v2M117 72l-1.9 2.8M117 70.8v1.2M118 65h16v20h-16zM118 77h4v4h-4zM119.5 71h1v4h-1zM119.5 71.6h.9M119.5 74.3h1"/>
<path d="M120 70.9v-1.9h4v2M120 75v2M122 77h4v4h-4zM122.7 70l1.3 5v2M126 77h4v4h-4zM127.5 74.3h1M127.5 71.6h.9M127.5 71h1v4h-1zM128 70.9v-1.9h4v2M128 75v2M130 77h4v4h-4zM130.7 70l1.3 5v2"/>
<path d="M164 73h8v8h-8zM176 73h8v8h-8zM102 81h4v4h-4zM104 85v4M106 81h4v4h-4zM108 85v4M110 81h4v4h-4zM112 85v4M114 81h4v4h-4zM116 85v4M118 81h4v4h-4zM120 85v4"/>
<path d="M122 81h4v4h-4zM124 85v8h4v-8M126 81h4v4h-4zM130 81h4v4h-4zM132 85v4M164 81h8v4h-8zM168 85v4M176 81h8v4h-8zM180 85v4M344 101v6h15M346 106h2M355 106h2"/>
<path d="M360 106a1 1 0 0 0-1 1 1 1 0 0 0 1 1M312.9 215.2l-1.8 3.5"/>
<circle cx="346" cy="107" r="1"/>
<circle cx="357" cy="107" r="1"/>
<circle cx="312" cy="217" r="2"/>
</g>
<path d="M120 89v128M132 89v128M180 157h12M168 173h8" fill="none" stroke="#000" stroke-width=".23" stroke-dasharray=".7 2.8"/>
<path d="M132 37v8" fill="none" stroke="#000" stroke-width="1.1"/>
<path d="M80 37h52" fill="none" stroke="#000" stroke-width="1"/>
<g fill="none" stroke="#00b600" stroke-width=".23">
<path d="M311.8 97v4M311.9 97v4M312 97v4M312.1 97v4M312.2 97v4M311.8 105v4M311.8 113v4M311.9 105v4M311.9 113v4M312 105v4M312 113v4M312.1 105v4"/>
<path d="M312.1 113v4M312.2 105v4M312.2 113v4M311.8 121v4M311.8 129v4M311.8 137v4M311.9 121v4M311.9 129v4M311.9 137v4M312 121v4M312 129v4M312 137v4"/>
<path d="M312.1 121v4M312.1 129v4M312.1 137v4M312.2 121v4M312.2 129v4M312.2 137v4M311.8 145v4M311.8 153v4M311.9 145v4M311.9 153v4M312 145v4M312 153v4"/>
<path d="M312.1 145v4M312.1 153v4M312.2 145v4M312.2 153v4M311.8 161v4M311.8 169v4M311.8 177v4M311.9 161v4M311.9 169v4M311.9 177v4M312 161v4M312 169v4"/>
<path d="M312 177v4M312.1 161v4M312.1 169v4M312.1 177v4M312.2 161v4M312.2 169v4M312.2 177v4M311.8 185v4M311.8 193v4M311.9 185v4M311.9 193v4M312 185v4"/>
<path d="M312 193v4M312.1 185v4M312.1 193v4M312.2 185v4M312.2 193v4M311.8 201v4M311.8 209v4M311.9 201v4M311.9 209v4M312 201v4M312 209v4M312.1 201v4"/>
<path d="M312.1 209v4M312.2 201v4M312.2 209v4"/>
</g>
<g fill="none" stroke="#ff0" stroke-width=".23">
<path d="M7.1 16.4l1.9-1.8-1.8 1.9M7.6 17.2l1.7-1.6-1.7 1.7 1.8-1.6-1.7 1.7M7.7 17.4l1.7-1.7-1.6 1.8M8.9 19.4l.4-.5-.4 .5M9 17.8l-.7 .6M9 17.8l-.7 .7M9 14.4l-1.9 1.9 1.9-1.8M9 17.7l-.7 .7M9 14.6l-1.9 1.8M9 18l-.6 .6 .6-.6-.6 .7M9 14.2l-2 2 2-1.9M9 17.5l-.8 .8 .8-.7"/>
<path d="M9 14.1l-2 2.1M9 14.8l-1.8 1.8M9 17.4l-.8 .8M9 18.2l-.5 .5M9 14l-1.9 1.9M9 18.2l-.5 .6M9 17.3l-.8 .9M9 14.9l-1.7 1.8M9 13.9l-1.8 1.8M9 18.3l-.5 .5 .5-.4M9 15l-1.7 1.7 1.8-1.7M9.1 17.2l-1 1"/>
<path d="M9.1 18.4l-.5 .5M9.1 15.1l-1.7 1.7 1.7-1.6M9.1 13.8l-1.8 1.8M9.1 18.5l-.5 .5M9.1 17.1l-1 1M9.1 13.7l-1.6 1.6M9.1 18.6l-.5 .4M9.1 15.2l-1.7 1.7M9.1 18.6l-.4 .5M9.1 17l-1 1M9.1 15.3l-1.6 1.7M9.1 18.7l-.4 .4"/>
<path d="M9.1 13.6l-1.5 1.5M9.2 15.4l-1.7 1.6M9.2 18.7l-.5 .5M9.2 15.4l-1.7 1.7M9.2 18.8l-.4 .4M9.2 15.4l-1.6 1.8M9.2 18.8l-.4 .5M9.3 15.5l-1.7 1.7M9.3 16.7l-1.3 1.3M9.3 18.9l-.5 .4M9.3 13.3l-1.6 1.7M9.3 19l-.4 .5"/>
<path d="M9.4 16.5l-1.4 1.4M9.4 19.1l-.5 .4 .5-.4-.4 .6 .5-.5M9.5 15.8l-1.7 1.8M9.5 15.9l-1.7 1.7M9.5 19.3l-.4 .4M9.6 15.9l-1.7 1.8M9.6 19.3l-.4 .6M9.6 16l-1.7 1.7 1.8-1.7M9.7 16.1l-1.7 1.7 1.8-1.7M9.7 19.4l-.5 .6M9.8 19.5l-.6 .5M9.8 19.5l-.5 .6"/>
<path d="M10 19.6l-.7 .6M10 19.7l-.6 .6M10.1 19.7l-.7 .6M10.1 19.7l-.7 .7M10.1 10.8v.1M10.2 19.7l-.7 .7M10.3 19.8l-.8 .7M10.3 10.8l-.4 .4M10.3 19.8l-.8 .7 .8-.7M10.3 10.8l-.5 .5M10.4 13.4l-.4 .4M10.4 10.8l-.7 .7"/>
<path d="M10.4 16.7l-.4 .5M10.4 19.8l-.8 .9 .9-.9M10.5 13.3l-.6 .6M10.5 10.8l-1 1M10.5 19.8l-.9 .9M10.6 16.7l-.7 .6M10.6 10.8l-1.2 1.1M10.6 19.9l-.9 .9M10.6 10.8l-1.2 1.3M10.7 19.9l-1 1M10.7 13.2l-.9 .9M10.7 16.6l-.9 .9"/>
<path d="M10.8 10.8l-1.6 1.6M10.8 13.2l-1 1M10.8 16.6l-1 1M10.8 10.8l-1.7 1.7M10.9 19.9l-1.1 1.1M10.9 13.2l-1.1 1.1M10.9 16.6l-1.1 1.1M10.9 10.8l-1.9 1.9M11 19.9l-1.2 1.2M11 13.2l-1.2 1.2M11 10.8l-2.2 2.2M11 16.6l-1.2 1.2"/>
<path d="M11.1 13.2l-1.3 1.3M11.1 19.1l2.5-2.6-2.6 2.6M11.1 10.8l-2.4 2.3M11.1 16.6l-1.3 1.3M11.1 19.9l-1.2 1.2M11.1 10.8l-2.5 2.5M11.2 16.6l-1.4 1.3M11.2 10.8l-2.6 2.7M11.2 13.2l-1.4 1.4M11.2 19.9l-1.3 1.3 1.3-1.3M11.3 16.6l-1.5 1.4M11.3 13.2l-1.5 1.5"/>
<path d="M11.3 19l2.4-2.4-2.6 2.4M11.3 10.8l-2.9 3M11.3 16.6l-1.5 1.5M11.3 13.2l-1.4 1.5M11.4 10.8l-3.1 3.1M11.4 19.9l-1.4 1.4M11.4 16.6l-1.5 1.5M11.4 13.3l-1.5 1.5M11.5 10.8l-3.3 3.3M11.5 19.8l-1.5 1.5M11.5 13.3l-1.6 1.6M11.5 16.6l-1.6 1.6"/>
<path d="M11.6 19.8l-1.6 1.6M11.6 10.8l-3.6 3.6M11.6 16.6l-1.7 1.7M11.6 13.4l-1.6 1.6M11.7 10.8l-3.8 3.7M11.7 16.6l-1.8 1.7M11.7 13.4l-1.7 1.7M11.7 19.8l-1.7 1.6M11.7 10.8l-3.8 3.9M11.7 16.6l-1.8 1.8M11.8 13.5l-1.7 1.7M11.8 10.8l-1.9 1.9"/>
<path d="M11.8 16.6l-1.8 1.8M11.9 13.5l-1.8 1.8M11.9 19.7l-1.8 1.8M11.9 10.8l-1.7 1.8M11.9 15.8l4.6-4.6-4.6 4.7M12 10.8l-1.7 1.7M12 19.6l-1.9 1.9M12.1 10.8l-1.7 1.7M12.2 10.8l-1.7 1.6M12.2 10.8l-1.6 1.6M12.3 19.4l-2.1 2.1M12.3 10.8l-1.6 1.6"/>
<path d="M12.4 10.8l-1.6 1.6M12.4 19.3l1.9-1.9-4.1 4.1M12.5 10.8l-1.6 1.6M12.6 10.8l-1.6 1.6M12.7 10.8l-1.6 1.6M12.7 10.8l-1.5 1.6M12.8 10.8l-1.6 1.6M12.9 10.8l-1.6 1.6M13 10.8l-1.6 1.6M13.2 10.8l-1.7 1.6M13.2 10.8l-1.6 1.6M13.3 19.3l-2.3 2.2"/>
<path d="M13.3 19.4l-2.2 2.1M13.3 19.4l-2.1 2.1M13.3 19.5l-2.1 2M13.3 19.6l-1.9 1.9M13.3 19.7l-1.9 1.8M13.3 19.7l-1.8 1.8M13.3 10.8l-1.7 1.7M13.3 19.8l-1.7 1.7M13.3 19.9l-1.6 1.6M13.3 20l-1.6 1.5M13.3 15.7l-3.1 3.1M13.3 15.8l-3 3"/>
<path d="M13.3 15.9l-2.9 3M13.3 16l-2.9 2.9M13.3 16.1l-2.8 2.8M13.3 16.2l-2.8 2.8M13.3 16.3l-2.7 2.7M13.3 16.4l-2.6 2.6M13.3 16.5l-2.5 2.5M13.4 16.5l-2.6 2.5M13.4 10.8l-1.7 1.7M13.5 10.8l-1.7 1.7M13.5 16.5l-2.6 2.6M13.5 20l-1.5 1.5"/>
<path d="M13.7 15.7l3.4-3.5-3.4 3.5M13.7 10.8l-1.8 1.7M13.7 19.9l-1.6 1.6M13.7 10.8l-1.7 1.8M13.8 16.6l-2.4 2.4M13.8 10.8l-1.8 1.8M13.8 19.9l-1.6 1.6M13.8 16.7l-2.3 2.2M13.9 16.7l-2.1 2.1M13.9 18.8l-.2 .2M13.9 16.7l-2 2M13.9 10.8l-1.9 1.8"/>
<path d="M13.9 19.9l-1.7 1.6M13.9 16.8l-1.8 2M14 10.8l-1.9 1.9M14 18.6l-.4 .5M14 16.9l-1.9 2 2-1.9M14 10.8l-1.8 1.9 2-1.9M14.1 17.1l-1.9 1.9M14.1 17.2l-1.8 1.9M14.2 17.2l-1.9 1.9M14.2 17.3l-1.9 1.8M14.2 17.3l-1.8 1.9 1.9-1.8M14.2 18.3l-.8 .9"/>
<path d="M14.2 19.7l-1.9 1.8M14.2 10.8l-1.9 2 2-2M14.3 18.1l-3.4 3.4M14.4 10.8l-2.1 2 2.2-2M14.4 17.6l-3.9 3.9M14.4 17.7l-3.8 3.8M14.5 17.9l-3.6 3.6M14.5 17.8l-3.8 3.7M14.5 10.8l-2.1 2.1M14.6 10.8l-2.1 2.1M14.7 10.8l-4.5 4.5M14.8 10.8l-4.6 4.6"/>
<path d="M14.8 18.8v.1M14.9 10.8l-4.6 4.6M14.9 18.8l-.1 .1M14.9 18.8l-.2 .2M15 18.9l-.4 .4M15 19l-2.6 2.5M15 16.7h.1M15 10.8l-4.7 4.6M15 19l-2.5 2.5M15 19.1l-2.4 2.4M15.1 10.8l-4.7 4.7M15.1 19.2l-2.4 2.3"/>
<path d="M15.1 19.2l-2.3 2.3M15.1 16.4l-.3 .3M15.1 10.8l-4.7 4.7 4.8-4.7M15.2 19.3l-2.3 2.2M15.2 19.4l-2.2 2.1M15.2 19.4l-2.1 2.1M15.3 16.2l-.5 .4M15.3 19.5l-2 2M15.3 10.8l-4.8 4.8 4.9-4.8M15.5 19.6l-1.9 1.9M15.5 10.8l-4.9 4.8M15.5 19.7l-1.9 1.8"/>
<path d="M15.6 10.8l-4.9 4.9M15.6 18.4l3.2-3.2-3.1 3.3M15.7 19.8l-1.8 1.7M15.7 19.8l-1.7 1.7M15.7 10.8l-4.9 4.9M15.8 19.8l-1.7 1.7M15.8 10.8l-4.9 4.9M15.9 10.8l-5 4.9M15.9 10.8l-4.9 4.9M15.9 19.9l-1.6 1.6M16 19.9l-1.6 1.6M16 15.7l1.9-2-2 2"/>
<path d="M16 16.6l-.1 .2M16.1 10.8l-5 4.9M16.1 10.8l-4.9 4.9M16.2 16.5l-.4 .4M16.2 20l-1.6 1.5M16.2 10.8l-5 4.9M16.2 10.8l-4.9 4.9M16.3 16.5l-.6 .5M16.3 10.9l-4.9 4.8M16.3 15.6l1.7-1.7-1.7 1.7M16.3 10.9l-4.8 4.8M16.3 11l-4.7 4.7"/>
<path d="M16.4 11l-4.7 4.7M16.4 11.1l-4.7 4.6M16.4 16.5l-.8 .8M16.4 11.1l-4.6 4.6M16.5 11.2l-4.6 4.6M16.5 16.5l-.9 .9M16.6 15.9l1.7-1.7-1.7 1.8M16.6 16.1l1.7-1.8-1.7 1.9M16.6 11.3l-4.7 4.7M16.6 11.4l-4.7 4.7M16.6 11.5l-4.7 4.8M16.7 11.5l-4.8 4.8"/>
<path d="M16.7 11.6l-4.8 4.8M16.7 11.6l-4.8 4.9M16.8 11.7l-6.8 6.8 6.8-6.8-6.7 6.9M16.9 11.9l-6.8 6.7M16.9 11.9l-6.8 6.8M16.9 11.9l-6.7 6.8M17 12l-3.6 3.6M17 12.1l-3.6 3.5M17 12.1l-3.5 3.5M17.1 12.2l-3.5 3.5M17.2 12.3l-3.4 3.4M17.2 19.9l-1.6 1.6"/>
<path d="M17.2 12.4l-3.3 3.3M17.2 12.5l-3.3 3.3M17.3 12.5l-3.3 3.3M17.3 12.6l-3.2 3.2M17.4 12.7l-3.2 3.2M17.4 19.6l-1.9 1.9M17.5 12.9l-3.2 3.1M17.5 19.5l-2.1 2M17.5 12.9l-3.1 3.1M17.5 12.9l-3.1 3.2M17.6 13l-3.1 3.1M17.6 19.3l-2.3 2.2"/>
<path d="M17.6 13.1l-3.1 3.1M17.6 13.2l-3 3.1 3.1-3.1-3.1 3.2M17.7 19l-2.5 2.5M17.8 13.4l-3.1 3M17.8 13.5l-3 3.1M17.8 18.9l-2.7 2.6M17.9 13.5l-3.1 3.1M17.9 13.6l-2.5 2.4M17.9 13.6l-2.2 2.3M17.9 18.7l-2.8 2.8M18 13.8l-1.9 1.9M18.1 13.9l-1.7 1.7"/>
<path d="M18.1 18.4l-3.1 3.1M18.1 14l-1.6 1.6M18.2 14l-1.6 1.6M18.2 18.2l-1.6 1.7M18.2 14.1l-1.6 1.7M18.2 14.2l-1.6 1.6M18.3 18.1l-1.8 1.7M18.4 14.4l-1.8 1.8M18.4 14.4l-1.8 1.9M18.4 14.5l-1.8 1.9M18.4 17.8l-1.9 2M18.5 14.6l-3 2.9"/>
<path d="M18.5 14.6l-3.1 3.1M18.5 14.7l-3.1 3.2M18.5 17.6l-2 2M18.6 14.7l-3.2 3.2M18.6 14.8l-3.2 3.2M18.6 17.5l-2.1 2.1M18.6 14.9l-3.1 3.2M18.7 14.9l-3.2 3.3M18.7 15l-3.2 3.2M18.8 15.1l-3.2 3.2M18.8 17.2l-2.3 2.3M18.8 15.2l-3.2 3.2"/>
<path d="M18.9 17l-2.4 2.4M18.9 15.3l-3.2 3.2M18.9 15.4l-3.2 3.2M19 15.4l-3.2 3.3 3.2-3.2M19 16.9l-2.5 2.4M19 15.6l-3.2 3.2M19.1 16.7l-2.6 2.6M19.1 15.6l-3.2 3.3M19.1 15.7l-3.2 3.2M19.2 15.8l-3.3 3.2M19.2 15.8l-3.2 3.2M19.2 15.9l-3.1 3.1"/>
<path d="M19.2 16.4l-2.7 2.8M19.3 15.9l-3.2 3.2M19.3 16l-3.1 3.1M19.3 16.3l-2.9 2.9M19.3 16.1l-3 3M19.4 16.2l-3 3M9.3 20.1l.6-.5-.6 .6M10.4 21.5l3.9-4-3.9 4M13.4 21.5l2-1.9-1.9 1.9M13.4 20l-1.6 1.5M13.5 20l-1.6 1.5M13.8 21.5l1.8-1.8-1.8 1.8"/>
<path d="M14.1 21.5l1.7-1.6-1.5 1.6M14.5 21.5l1.6-1.5-1.5 1.5M16.3 20l-1.6 1.5M16.3 21.4l-.1 .1M16.3 20l-1.5 1.5M16.4 20l-1.5 1.5M16.4 21.3l-.2 .2M16.6 21l-.6 .5M16.7 20.8l-.7 .7M16.8 20.7l-.9 .8M16.9 20.5l-1.1 1M17 20.2l-1.3 1.3"/>
<path d="M17.1 20.1l-1.5 1.4M311.8 101v4M311.8 109v4M311.8 117v4M311.9 101v4M311.9 109v4M311.9 117v4M312 101v4M312 109v4M312 117v4M312.1 101v4M312.1 109v4"/>
<path d="M312.1 117v4M312.2 101v4M312.2 109v4M312.2 117v4M311.8 125v4M311.8 133v4M311.9 125v4M311.9 133v4M312 125v4M312 133v4M312.1 125v4M312.1 133v4"/>
<path d="M312.2 125v4M312.2 133v4M311.8 141v4M311.8 149v4M311.8 157v4M311.9 141v4M311.9 149v4M311.9 157v4M312 141v4M312 149v4M312 157v4M312.1 141v4"/>
<path d="M312.1 149v4M312.1 157v4M312.2 141v4M312.2 149v4M312.2 157v4M311.8 165v4M311.8 173v4M311.9 165v4M311.9 173v4M312 165v4M312 173v4M312.1 165v4"/>
<path d="M312.1 173v4M312.2 165v4M312.2 173v4M311.8 181v4M311.8 189v4M311.8 197v4M311.9 181v4M311.9 189v4M311.9 197v4M312 181v4M312 189v4M312 197v4"/>
<path d="M312.1 181v4M312.1 189v4M312.1 197v4M312.2 181v4M312.2 189v4M312.2 197v4M311.8 205v4M311.8 213v2M311.9 205v4M311.9 213v2M312 205v4M312 213v2"/>
<path d="M312.1 205v4M312.1 213v2M312.2 205v4M312.2 213v2"/>
</g>
<path d="M329.8 161.5a3.2 3.2 0 0 1 2.3-1h6.3a3.3 3.3 0 0 1 3.3 3.3 3.3 3.3 0 0 1-3.3 3.2h-6.3a3.2 3.2 0 0 1-3-2 3.2 3.2 0 0 1 .7-3.5z" fill-rule="evenodd" fill="#fff" stroke="#000" stroke-width=".23"/>
<g fill="#000">
<circle cx="132" cy="37" r="1.3"/>
<circle cx="188" cy="37" r="1.25"/>
<circle cx="240" cy="37" r="1.25"/>
<circle cx="344" cy="97" r="1.3"/>
</g>
<path d="M311 125h2v19.5h-2z" fill-rule="evenodd" fill="#00f" stroke="#000" stroke-width=".23"/>
<g font-size="4.7">
<text x="331.9" y="165.5">-W3</text>
<text x="295.8" y="237">Connected to</text>
<text x="295.8" y="243.1">customers IS connection</text>
<text x="308.9" y="283">2104903L1B-1</text>
<text x="339.9" y="290">2104903L1B-1</text>
</g>
<g font-size="3.5">
<text x="355.9" y="17">CONNECTED BY CUSTOMER</text>
<text x="99.8" y="101.5">CH. 2.4 FOR</text>
<text x="99.9" y="97">SEE SP14-004</text>
<text x="99.8" y="106">CONNECTION</text>
<text x="304.6" y="216">-IS</text>
<text x="45.4" y="257">POWERSUPPLY</text>
<text x="112" y="257">STOP RELAY</text>
<text x="182.5" y="257">PROFINET</text>
<text x="229.9" y="281">3. Base Unit</text>
<text x="229.8" y="286">Base Unit</text>
</g>
<g font-size="3.3">
<text x="31.8" y="3.8">1</text>
<text x="84.3" y="3.7">2</text>
<text x="134.2" y="3.8">3</text>
<text x="184.4" y="3.8">4</text>
<text x="234.3" y="3.8">5</text>
<text x="284.2" y="3.8">6</text>
<text x="334.2" y="3.8">7</text>
<text x="386.9" y="3.8">8</text>
<text x="1.6" y="28.1">A</text>
<text x="416.8" y="28.1">A</text>
<text x="1.5" y="74.9">B</text>
<text x="416.7" y="74.9">B</text>
<text x="1.6" y="124.9">C</text>
<text x="416.8" y="124.9">C</text>
<text x="1.6" y="174.9">D</text>
<text x="416.8" y="174.9">D</text>
<text x="1.5" y="224.9">E</text>
<text x="416.7" y="224.9">E</text>
<text x="1.5" y="271.9">F</text>
<text x="416.7" y="271.9">F</text>
<text x="31.8" y="296">1</text>
<text x="84.3" y="295.9">2</text>
<text x="134.2" y="296">3</text>
<text x="184.4" y="296">4</text>
<text x="234.3" y="296">5</text>
<text x="284.2" y="296">6</text>
<text x="334.2" y="296">7</text>
<text x="386.9" y="296">8</text>
</g>
<g font-size="2.9">
<text x="49.8" y="52">-A1MC-MB2-PWR</text>
<text x="78.1" y="52">-J1</text>
<text x="101.6" y="52">-A2 MC-MB2-SFR</text>
<text x="130.1" y="52">-J1</text>
<text x="157.6" y="52">-A3</text>
<text x="166.2" y="52">MC-MB2-CC</text>
<text x="186.3" y="52">J3</text>
<text x="209.6" y="52">-A4</text>
<text x="217.2" y="52">MC-MB2-PM</text>
<text x="238.1" y="52">-J1</text>
<text x="321.6" y="52">-A5</text>
<text x="342.5" y="52">J1</text>
<text x="350" y="52">RADIO MODULE</text>
<text x="377.2" y="52">MC-MB2-TCM</text>
<text x="342" y="64">418.725-419.425 MHz</text>
<text x="102.5" y="68">PROTECT</text>
<text x="120.8" y="68">RELAY</text>
<text x="169.8" y="70">Profinet</text>
<text x="324.2" y="72">TRX-EXT-B</text>
<text x="341.9" y="68">9600bps</text>
<text x="381.6" y="72">CAB-bus</text>
<text x="51.9" y="76">POWER</text>
<text x="67.5" y="76">T8AH, 250V</text>
<text x="71.8" y="73">FUSE</text>
<text x="210.8" y="76">MUS-BUS</text>
<text x="327.9" y="76">-J4</text>
<text x="383.8" y="76">-J3</text>
<text x="51.1" y="80">+</text>
<text x="55.1" y="80">+</text>
<text x="59.5" y="80">-</text>
<text x="63.5" y="80">-</text>
<text x="211" y="80">A</text>
<text x="214.9" y="80">B</text>
<text x="219.5" y="80">-</text>
<text x="223.1" y="80">+</text>
<text x="233" y="80.3" transform="rotate(-90 233 80.3)">USB</text>
<text x="241" y="83.8" transform="rotate(-90 241 83.8)">SD SLOT</text>
<text x="322.9" y="80">A</text>
<text x="326.9" y="80">B</text>
<text x="331.5" y="80">-</text>
<text x="335.1" y="80">+</text>
<text x="342.3" y="83">J2</text>
<text x="378.9" y="80">A</text>
<text x="382.9" y="80">B</text>
<text x="387.5" y="80">-</text>
<text x="391.1" y="80">+</text>
<text x="51.3" y="84">1</text>
<text x="55.2" y="84">2</text>
<text x="59.2" y="84">3</text>
<text x="63.2" y="84">4</text>
<text x="103.3" y="84">1</text>
<text x="107.2" y="84">2</text>
<text x="111.2" y="84">3</text>
<text x="115.2" y="84">4</text>
<text x="119.1" y="84">5</text>
<text x="123.1" y="84">6</text>
<text x="127.2" y="84">7</text>
<text x="131.2" y="84">8</text>
<text x="166.5" y="84">J1</text>
<text x="178.4" y="84">J2</text>
<text x="211.3" y="84">1</text>
<text x="215.2" y="84">2</text>
<text x="219.1" y="84">3</text>
<text x="223.2" y="84">4</text>
<text x="231.2" y="84">1</text>
<text x="323.2" y="84">1</text>
<text x="327.2" y="84">2</text>
<text x="331.1" y="84">3</text>
<text x="335.2" y="84">4</text>
<text x="379.3" y="84">1</text>
<text x="383.2" y="84">2</text>
<text x="387.2" y="84">3</text>
<text x="391.2" y="84">4</text>
<text x="348.9" y="103">-W2</text>
<text x="312.7" y="215">1</text>
<text x="60" y="239.7" transform="rotate(-90 60 239.7)">GND</text>
<text x="52" y="245" transform="rotate(-90 52 245)">+10-30VDC</text>
<text x="71.6" y="269.8">TESTED</text>
<text x="135.9" y="269.8">TESTED</text>
<text x="199.8" y="269.8">TESTED</text>
<text x="263.9" y="269.9">TESTED</text>
<text x="327.9" y="269.8">TESTED</text>
<text x="391.8" y="269.8">TESTED</text>
<text x="105.8" y="280">FMC</text>
<text x="105.8" y="287">PO18-2100468</text>
<text x="105.9" y="283.5">SO60-2104903</text>
<text x="305.7" y="290">1:1</text>
</g>
<text font-size="2.4" fill="#000080" x="201" y="289">We connect the future.</text>
<g font-size="2.3">
<text x="102.7" y="80">PE</text>
<text x="106.7" y="80">PE</text>
<text x="110.7" y="80">PE</text>
<text x="114.7" y="80">PE</text>
<text x="118.1" y="80">OUT</text>
<text x="123.2" y="80">IN</text>
<text x="126.1" y="80">OUT</text>
<text x="131.2" y="80">IN</text>
<text x="169" y="80.2" transform="rotate(-90 169 80.2)">P1</text>
<text x="181" y="80.2" transform="rotate(-90 181 80.2)">P2</text>
<text x="18.3" y="103.2" transform="rotate(-90 18.3 103.2)">No factors defined within the referred certificate or drawing shall be modified.</text>
<text x="8" y="261.2" transform="rotate(-90 8 261.2)">We reserve all rights in this document and in the information</text>
<text x="11" y="261.3" transform="rotate(-90 11 261.3)">contained therein. Reproduction, use or disclosure to third</text>
<text x="14.1" y="261.3" transform="rotate(-90 14.1 261.3)">parties without express authority is strictly forbidden.</text>
<text x="20.1" y="261.2" transform="rotate(-90 20.1 261.2)">© Cavotec Germany GmbH</text>
<text x="6.8" y="279.2">A</text>
<text x="14.9" y="279">ISSUED FOR CUSTOMER</text>
<text x="42.9" y="279.2">30.09.2021</text>
<text x="55.1" y="279.2">EF</text>
<text x="67.5" y="279.2">date</text>
<text x="79.8" y="279.2">13.09.2021</text>
<text x="370" y="279.2">=MBL-2104903-01EX-1-1</text>
<text x="6.5" y="283.2">B</text>
<text x="14.8" y="283">REMOVED BUE1 AND IRQ S0</text>
<text x="42.9" y="283.2">06.01.2022</text>
<text x="55.1" y="283.2">EF</text>
<text x="67.5" y="287.2">Proved</text>
<text x="67.5" y="283.2">name</text>
<text x="79.8" y="283.2">EF</text>
<text x="370" y="283.2">+RX</text>
<text x="399.4" y="287.3">Sheet</text>
<text x="407.4" y="287.3">4</text>
<text x="6.6" y="291.2">Rev.</text>
<text x="15" y="291">WH</text>
<text x="42.7" y="291.2">date</text>
<text x="55" y="291.2">BN</text>
<text x="67.5" y="291.2">GN</text>
<text x="105.9" y="291">Origin</text>
<text x="131.8" y="291">Repl. f.</text>
<text x="161.8" y="291">Repl. by</text>
<text x="399.3" y="291.2">Next</text>
<text x="407.3" y="291.2">5</text>
</g>
<g font-size="2.1">
<text x="8.3" y="103.1" transform="rotate(-90 8.3 103.1)">Referred schedule drawing for certificates Presafe 17ATEX10725, Presafe 17ATEX10727, IECEx PRE 17.0037,</text>
<text x="11" y="103.2" transform="rotate(-90 11 103.2)">IECEx PRE 17.0038, Nº RU C-DE.AB24.B.04261, FM16US0055X and FM16CA0049X are:</text>
<text x="13.6" y="103.1" transform="rotate(-90 13.6 103.1)">For MC-3-5 EX and MC-3-6 EX: 902807T1B | For MC-3200 EX and MC-3300 EX: 902807T2B</text>
<text x="298.1" y="278.8">Project no.</text>
<text x="298.4" y="286.5">Scale</text>
<text x="328.2" y="286.5">Draw.no.</text>
</g>
<text font-size=".9" fill="#000080" x="227.1" y="281.5">®</text>
</svg>
